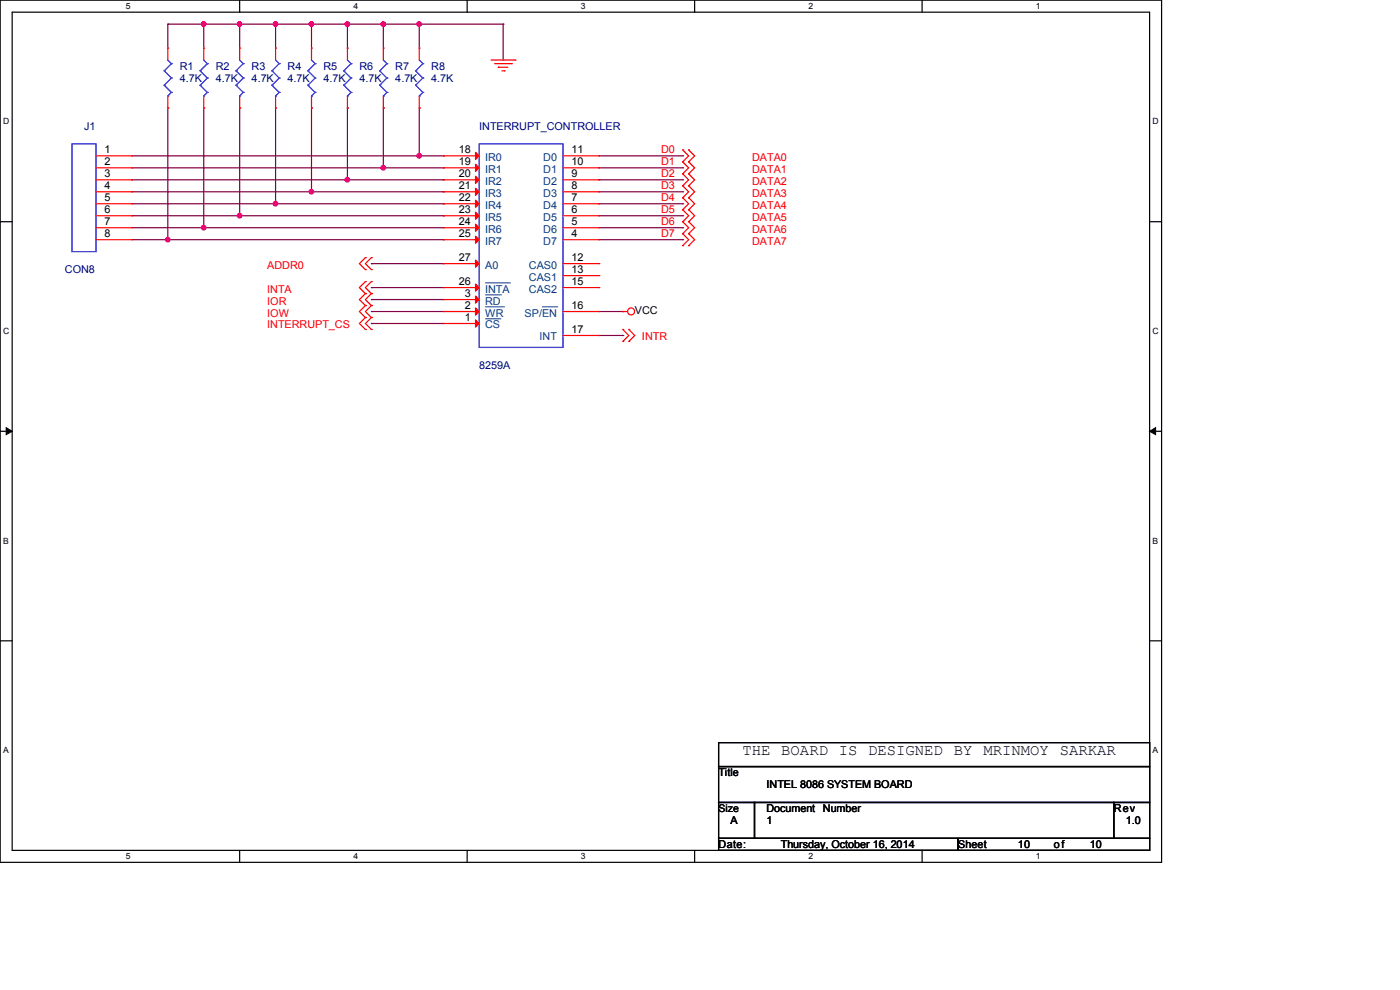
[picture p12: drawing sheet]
<svg xmlns="http://www.w3.org/2000/svg" width="297mm" height="210mm" viewBox="0 0 297 210" stroke-linecap="round" stroke-linejoin="round" font-family="sans-serif">
<path d="M0 0h246.4v182.9h-246.4zM2.6 2.6h241.3v177.8h-241.3z" fill="none" stroke="#000" stroke-width=".25"/>
<g fill="#fff">
<path d="M26.7 .3h1v2h-1z"/>
<path d="M26.7 180.6h1v2h-1z"/>
</g>
<path d="M50.8 0v2.6M50.8 180.4v2.5" fill="none" stroke="#000" stroke-width=".25"/>
<g fill="#fff">
<path d="M75 .3h.9v2h-.9z"/>
<path d="M75 180.6h.9v2h-.9z"/>
</g>
<path d="M99.1 0v2.6M99.1 180.4v2.5" fill="none" stroke="#000" stroke-width=".25"/>
<g fill="#fff">
<path d="M123.2 .3h1v2h-1z"/>
<path d="M123.2 180.6h1v2h-1z"/>
</g>
<path d="M147.4 0v2.6M147.4 180.4v2.5" fill="none" stroke="#000" stroke-width=".25"/>
<g fill="#fff">
<path d="M171.5 .3h1v2h-1z"/>
<path d="M171.5 180.6h1v2h-1z"/>
</g>
<path d="M195.6 0v2.6M195.6 180.4v2.5" fill="none" stroke="#000" stroke-width=".25"/>
<g fill="#fff">
<path d="M219.8 .3h.9v2h-.9z"/>
<path d="M219.8 180.6h.9v2h-.9z"/>
<path d="M.7 24.8h1.2v2h-1.2z"/>
<path d="M244.5 24.8h1.3v2h-1.3z"/>
<path d="M.7 69.3h1.2v1.9h-1.2z"/>
<path d="M244.5 69.3h1.3v1.9h-1.3z"/>
</g>
<path d="M0 47h2.6M243.9 47h2.5" fill="none" stroke="#000" stroke-width=".25"/>
<g fill="#fff">
<path d="M.7 113.7h1.2v2h-1.2z"/>
<path d="M244.5 113.7h1.2v2h-1.2z"/>
</g>
<path d="M0 91.5h2.6M243.9 91.5h2.5" fill="none" stroke="#000" stroke-width=".25"/>
<path d="M1.3 90.7l1.3 .8-1.3 .7zM243.9 91.5l1.3-.8v1.5z" fill="#000" stroke="#000" stroke-width=".21"/>
<g fill="#fff">
<path d="M.7 158.2h1.2v1.9h-1.2z"/>
<path d="M244.5 158.2h1.2v1.9h-1.2z"/>
</g>
<path d="M0 135.9h2.6M243.9 135.9h2.5M152.4 157.5h91.5v5.1h-91.5zM152.4 162.6h91.5v7.6h-91.5zM152.4 170.2h7.7v7.6h-7.7zM152.4 177.8h50.8v2.6h-50.8zM160.1 170.2h76.2v7.6h-76.2zM203.2 177.8h40.7v2.6h-40.7zM236.3 170.2h7.6v7.6h-7.6z" fill="none" stroke="#000" stroke-width=".25"/>
<g fill="none" stroke="#800040" stroke-width=".25">
<path d="M35.6 5.1h.1M35.6 5.1v5.1M35.6 5.1h71.1M43.2 5.1h.1M43.2 5.1v5.1M50.8 5.1h.1M50.8 5.1v5.1M58.5 5.1h.1M58.5 5.1v5.1M66.1 5.1h.1M66.1 5.1v5.1M73.7 5.1h.1"/>
<path d="M73.7 5.1v5.1M81.3 5.1h.1M81.3 5.1v5.1M88.9 5.1h.1M88.9 5.1v5.1M106.7 12.7h.1M106.7 5.1h.1M106.7 5.1v7.6M28 33.1h66M28 35.6h66M28 38.1h66M35.6 22.9h.1"/>
<path d="M35.6 22.9v27.9M43.2 22.9h.1M43.2 22.9v25.4M50.8 22.9h.1M50.8 22.9v22.9M58.5 22.9h.1M58.5 22.9v20.3M66.1 22.9h.1M66.1 22.9v17.8M73.7 38.1h.1M73.7 22.9h.1M73.7 22.9v15.2"/>
<path d="M81.3 35.6h.1M81.3 22.9h.1M81.3 22.9v12.7M88.9 33.1h.1M88.9 22.9h.1M88.9 22.9v10.2M94 38.1h.1M94 35.6h.1M94 33.1h.1M127 33.1h17.8M127 35.6h17.8M127 38.1h17.8"/>
<path d="M144.8 33.1h.1M144.8 35.6h.1M144.8 38.1h.1M28 43.2h66M28 45.8h66M28 48.3h66M28 50.8h66M28 40.7h66M35.6 50.8h.1M43.2 48.3h.1M50.8 45.8h.1M58.5 43.2h.1"/>
<path d="M66.1 40.7h.1M78.8 55.9h.1M78.8 55.9h15.2M94 50.8h.1M94 45.8h.1M94 43.2h.1M94 40.7h.1M127 43.2h17.8M127 45.8h17.8M127 48.3h17.8M127 50.8h17.8M127 40.7h17.8"/>
<path d="M144.8 43.2h.1M144.8 45.8h.1M144.8 48.3h.1M144.8 50.8h.1M144.8 40.7h.1M78.8 68.6h.1M78.8 66.1h.1M78.8 63.5h.1M78.8 61h.1M78.8 68.6h15.2M78.8 66.1h15.2M78.8 63.5h15.2"/>
<path d="M78.8 61h15.2M127 66.1h5.1M127 71.2h5.1M132.1 71.2h.1M132.1 66.1h.1"/>
</g>
<g fill="#f0f" stroke="#f0f" stroke-width=".25">
<circle cx="88.9" cy="33" r=".49"/>
<circle cx="81.3" cy="35.6" r=".49"/>
<circle cx="73.7" cy="38.1" r=".49"/>
<circle cx="66.1" cy="40.7" r=".49"/>
<circle cx="35.6" cy="50.8" r=".49"/>
<circle cx="43.2" cy="48.3" r=".49"/>
<circle cx="50.8" cy="45.7" r=".49"/>
<circle cx="58.4" cy="43.2" r=".49"/>
<circle cx="43.2" cy="5.1" r=".49"/>
<circle cx="88.9" cy="5.1" r=".49"/>
<circle cx="81.3" cy="5.1" r=".49"/>
<circle cx="73.7" cy="5.1" r=".49"/>
<circle cx="58.4" cy="5.1" r=".49"/>
<circle cx="66.1" cy="5.1" r=".49"/>
<circle cx="50.8" cy="5.1" r=".49"/>
</g>
<g fill="none" stroke="#f00" stroke-width=".25">
<path d="M35.6 10.2h.1M35.6 10.2v2.5M43.2 10.2h.1M43.2 10.2v2.5M50.8 10.2h.1M50.8 10.2v2.5M58.5 10.2h.1M58.5 10.2v2.5M66.1 10.2h.1M66.1 10.2v2.5M73.7 10.2h.1M73.7 10.2v2.5"/>
<path d="M81.3 10.2h.1M81.3 10.2v2.5M88.9 10.2h.1M88.9 10.2v2.5M104.2 12.7h5.1M104.9 13.5h3.6M105.7 14.3h.1M105.7 14.3h2M106.5 15h.5M107 15h.1M108.5 13.5h.1M109.3 12.7h.1"/>
<path d="M20.4 33.1h7.6M20.4 35.6h7.6M20.4 38.1h7.6M28 33.1h.1M28 35.6h.1M28 38.1h.1M35.6 22.9h.1M35.6 20.4v2.5M43.2 22.9h.1M43.2 20.4v2.5M50.8 22.9h.1M50.8 20.4v2.5"/>
<path d="M58.5 22.9h.1M58.5 20.4v2.5M66.1 22.9h.1M66.1 20.4v2.5M73.7 22.9h.1M73.7 20.4v2.5M81.3 22.9h.1M81.3 20.4v2.5M88.9 22.9h.1M88.9 20.4v2.5M94 33.1h.1M94 35.6h.1"/>
<path d="M94 38.1h.1M94 33.1h7.6M94 35.6h7.6M94 38.1h7.6M119.4 33.1h7.6M119.4 35.6h7.6M119.4 38.1h7.6M127 33.1h.1M127 35.6h.1M127 38.1h.1M144.8 31.8h.1M144.8 34.3h.1"/>
<path d="M144.8 36.9h.1M144.8 39.4h.1M144.8 31.8l1.3 1.3-1.3 1.2M144.8 34.3l1.3 1.3-1.3 1.3M144.8 36.9l1.3 1.2-1.3 1.3M144.8 39.4l1.3 1.3-1.3 1.3M146.1 31.8h.1M146.1 34.3h.1M146.1 36.9h.1M146.1 39.4h.1M146.1 31.8l1.3 1.3-1.3 1.2M146.1 34.3l1.3 1.3-1.3 1.3"/>
<path d="M146.1 36.9l1.3 1.2-1.3 1.3M146.1 39.4l1.3 1.3-1.3 1.3M20.4 40.7h7.6M20.4 43.2h7.6M20.4 45.8h7.6M20.4 48.3h7.6M20.4 50.8h7.6M28 40.7h.1M28 43.2h.1M28 45.8h.1M28 48.3h.1M28 50.8h.1"/>
<path d="M77.5 54.7h.1M77.5 57.2h.1M77.5 59.7h.1M77.5 54.7l-1.3 1.2 1.3 1.3M77.5 59.7l-1.3 1.3 1.3 1.3M78.8 54.7h.1M78.8 57.2h.1M78.8 59.7h.1M78.8 54.7l-1.3 1.2 1.3 1.3M78.8 59.7l-1.3 1.3 1.3 1.3M94 40.7h.1M94 43.2h.1"/>
<path d="M94 45.8h.1M94 48.3h.1M94 50.8h.1M94 55.9h.1M94 40.7h7.6M94 43.2h7.6M94 45.8h7.6M94 48.3h7.6M94 50.8h7.6M94 55.9h7.6M119.4 40.7h7.6M119.4 43.2h7.6"/>
<path d="M119.4 45.8h7.6M119.4 48.3h7.6M119.4 50.8h7.6M119.4 55.9h7.6M119.4 58.5h7.6M127 40.7h.1M127 43.2h.1M127 45.8h.1M127 48.3h.1M127 50.8h.1M127 55.9h.1M127 58.5h.1"/>
<path d="M144.8 42h.1M144.8 44.5h.1M144.8 47h.1M144.8 49.6h.1M144.8 52.1h.1M144.8 42l1.3 1.2-1.3 1.3M144.8 44.5l1.3 1.3-1.3 1.2M144.8 47l1.3 1.3-1.3 1.3M144.8 49.6l1.3 1.2-1.3 1.3M146.1 42h.1M146.1 44.5h.1M146.1 47h.1"/>
<path d="M146.1 49.6h.1M146.1 52.1h.1M146.1 42l1.3 1.2-1.3 1.3M146.1 44.5l1.3 1.3-1.3 1.2M146.1 47l1.3 1.3-1.3 1.3M146.1 49.6l1.3 1.2-1.3 1.3M77.5 67.4h.1M77.5 69.9h.1M77.5 64.8h.1M77.5 62.3h.1M77.5 67.4l-1.3 1.2 1.3 1.3M77.5 64.8l-1.3 1.3 1.3 1.3"/>
<path d="M77.5 62.3l-1.3 1.2 1.3 1.3M78.8 67.4h.1M78.8 69.9h.1M78.8 64.8h.1M78.8 62.3h.1M78.8 67.4l-1.3 1.2 1.3 1.3M78.8 64.8l-1.3 1.3 1.3 1.3M78.8 62.3l-1.3 1.2 1.3 1.3M94 68.6h.1M94 63.5h.1M94 66.1h.1M94 61h.1"/>
<path d="M94 66.1h7.6M94 68.6h7.6M94 63.5h7.6M94 61h7.6M119.4 66.1h7.6M119.4 71.2h7.6M119.4 61h7.6M127 66.1h.1M127 71.2h.1M127 61h.1M132.1 66.1h.1M132.1 69.9h.1"/>
<path d="M132.1 72.4h.1M132.1 66.1h1M132.1 69.9l1.3 1.3-1.3 1.2M133.4 69.9h.1M133.4 72.4h.1M133.4 69.9l1.3 1.3-1.3 1.2"/>
<circle cx="133.9" cy="66.1" r=".74"/>
</g>
<g fill="none" stroke="#00f" stroke-width=".25">
<path d="M34.8 15h.1M34.8 18.1h.1M34.8 15l1.6 1.6M34.8 18.1l1.6 1.5M35.6 12.7l.8 .8M36.4 13.5h.1M36.4 16.6h.1M36.4 19.6h.1M36.4 13.5l-1.6 1.5M36.4 16.6l-1.6 1.5M36.4 19.6l-.8 .8M42.5 15h.1"/>
<path d="M42.5 18.1h.1M42.5 15l1.5 1.6M42.5 18.1l1.5 1.5M43.2 12.7l.8 .8M44 13.5h.1M44 16.6h.1M44 19.6h.1M44 13.5l-1.5 1.5M44 16.6l-1.5 1.5M44 19.6l-.8 .8M50.1 15h.1M50.1 18.1h.1"/>
<path d="M50.1 15l1.5 1.6M50.1 18.1l1.5 1.5M50.8 12.7l.8 .8M51.6 13.5h.1M51.6 16.6h.1M51.6 19.6h.1M51.6 13.5l-1.5 1.5M51.6 16.6l-1.5 1.5M51.6 19.6l-.8 .8M57.7 15h.1M57.7 18.1h.1M57.7 15l1.5 1.6"/>
<path d="M57.7 18.1l1.5 1.5M58.5 12.7l.7 .8M59.2 13.5h.1M59.2 16.6h.1M59.2 19.6h.1M59.2 13.5l-1.5 1.5M59.2 16.6l-1.5 1.5M59.2 19.6l-.7 .8M65.3 15h.1M65.3 18.1h.1M65.3 15l1.5 1.6M65.3 18.1l1.5 1.5"/>
<path d="M66.1 12.7l.7 .8M66.8 13.5h.1M66.8 16.6h.1M66.8 19.6h.1M66.8 13.5l-1.5 1.5M66.8 16.6l-1.5 1.5M66.8 19.6l-.7 .8M72.9 15h.1M72.9 18.1h.1M72.9 15l1.6 1.6M72.9 18.1l1.6 1.5M73.7 12.7l.8 .8"/>
<path d="M74.5 13.5h.1M74.5 16.6h.1M74.5 19.6h.1M74.5 13.5l-1.6 1.5M74.5 16.6l-1.6 1.5M74.5 19.6l-.8 .8M80.6 15h.1M80.6 18.1h.1M80.6 15l1.5 1.6M80.6 18.1l1.5 1.5M81.3 12.7l.8 .8M82.1 13.5h.1"/>
<path d="M82.1 16.6h.1M82.1 19.6h.1M82.1 13.5l-1.5 1.5M82.1 16.6l-1.5 1.5M82.1 19.6l-.8 .8M88.2 15h.1M88.2 18.1h.1M88.2 15l1.5 1.6M88.2 18.1l1.5 1.5M88.9 12.7l.8 .8M89.7 13.5h.1M89.7 16.6h.1"/>
<path d="M89.7 19.6h.1M89.7 13.5l-1.5 1.5M89.7 16.6l-1.5 1.5M89.7 19.6l-.8 .8M15.3 30.5h5.1v22.9h-5.1zM35.6 20.4h.1M43.2 20.4h.1M50.8 20.4h.1M58.5 20.4h.1M66.1 20.4h.1M73.7 20.4h.1M81.3 20.4h.1"/>
<path d="M88.9 20.4h.1M101.6 30.5h17.8v43.2h-17.8z"/>
</g>
<g fill="#f00" stroke="#f00" stroke-width=".25">
<path d="M100.9 32.3l.7 .8-.7 .7z"/>
<path d="M100.9 34.8l.7 .8-.7 .8z"/>
<path d="M100.9 37.4l.7 .7-.7 .8z"/>
<path d="M100.9 39.9l.7 .8-.7 .7z"/>
<path d="M100.9 42.5l.7 .7-.7 .8z"/>
<path d="M100.9 45l.7 .8-.7 .7z"/>
<path d="M100.9 47.5l.7 .8-.7 .8z"/>
<path d="M100.9 50.1l.7 .7-.7 .8z"/>
<path d="M100.9 55.2l.7 .7-.7 .8z"/>
<path d="M100.9 67.9l.7 .7-.7 .8z"/>
<path d="M100.9 62.8l.7 .7-.7 .8z"/>
<path d="M100.9 65.3l.7 .8-.7 .7z"/>
<path d="M100.9 60.2l.7 .8-.7 .8z"/>
</g>
<path d="M102.9 67.6h3.2M102.9 62.5h3.3M102.9 65.1h4M102.9 60h5.2M106.1 67.6h.1M106.2 62.5h.1M106.9 65.1h.1M108.1 60h.1M115 65.1h3.2M118.2 65.1h.1" fill="none" stroke="#004080" stroke-width=".21"/>
<text font-size="3.3" x="157.5" y="160.1">THE BOARD IS DESIGNED BY MRINMOY SARKAR</text>
<g font-size="2.3" fill="#000080">
<text x="38.1" y="14.8">R1</text>
<text x="38.1" y="17.4">4.7K</text>
<text x="45.8" y="14.8">R2</text>
<text x="45.8" y="17.4">4.7K</text>
<text x="53.4" y="14.8">R3</text>
<text x="53.4" y="17.4">4.7K</text>
<text x="61" y="14.8">R4</text>
<text x="61" y="17.4">4.7K</text>
<text x="68.6" y="14.8">R5</text>
<text x="68.6" y="17.4">4.7K</text>
<text x="76.2" y="14.8">R6</text>
<text x="76.2" y="17.4">4.7K</text>
<text x="83.9" y="14.8">R7</text>
<text x="83.9" y="17.4">4.7K</text>
<text x="91.5" y="14.8">R8</text>
<text x="91.5" y="17.4">4.7K</text>
<text x="17.8" y="27.5">J1</text>
<text x="101.6" y="27.5">INTERRUPT_CONTROLLER</text>
<text x="13.8" y="58">CON8</text>
<text x="101.6" y="78.3">8259A</text>
</g>
<g font-size="2.3">
<text x="22.1" y="32.5">1</text>
<text x="22.1" y="35.1">2</text>
<text x="97.3" y="32.5">18</text>
<text x="97.3" y="35.1">19</text>
<text x="121.2" y="32.5">11</text>
<text x="121.2" y="35.1">10</text>
<text x="22.1" y="37.6">3</text>
<text x="22.1" y="40.1">4</text>
<text x="97.3" y="37.6">20</text>
<text x="97.3" y="40.1">21</text>
<text x="121.2" y="37.6">9</text>
<text x="121.2" y="40.1">8</text>
<text x="22.1" y="42.7">5</text>
<text x="22.1" y="45.2">6</text>
<text x="22.1" y="47.8">7</text>
<text x="97.3" y="42.7">22</text>
<text x="97.3" y="45.2">23</text>
<text x="97.3" y="47.8">24</text>
<text x="121.2" y="42.7">7</text>
<text x="121.2" y="45.2">6</text>
<text x="121.2" y="47.8">5</text>
<text x="22.1" y="50.3">8</text>
<text x="97.3" y="50.3">25</text>
<text x="121.2" y="50.3">4</text>
<text x="97.3" y="55.4">27</text>
<text x="121.2" y="55.4">12</text>
<text x="121.2" y="57.9">13</text>
<text x="97.3" y="60.5">26</text>
<text x="98.6" y="63">3</text>
<text x="98.6" y="65.5">2</text>
<text x="121.2" y="65.5">16</text>
<text x="121.2" y="60.5">15</text>
<text x="98.6" y="68.1">1</text>
<text x="121.2" y="70.6">17</text>
<text x="134.7" y="66.6">VCC</text>
<text x="152.4" y="164.7">Title</text>
<text x="162.6" y="167.2">INTEL 8086 SYSTEM BOARD</text>
<text x="162.6" y="172.3">Document</text>
<text x="174.6" y="172.3">Number</text>
<text x="236.3" y="172.3">Rev</text>
<text x="152.4" y="179.9">Date:</text>
<text x="155" y="174.8">A</text>
<text x="162.6" y="174.8">1</text>
<text x="165.7" y="179.9">Thursday, October 16, 2014</text>
<text x="203.2" y="179.9">Sheet</text>
<text x="216" y="179.9">10</text>
<text x="223.6" y="179.9">of</text>
<text x="231.2" y="179.9">10</text>
<text x="238.8" y="174.8">1.0</text>
</g>
<g font-size="2.3" fill="#004080">
<text x="102.9" y="34.1">IR0</text>
<text x="115.2" y="34.1">D0</text>
<text x="102.9" y="36.7">IR1</text>
<text x="102.9" y="39.2">IR2</text>
<text x="102.9" y="41.7">IR3</text>
<text x="115.2" y="36.7">D1</text>
<text x="115.2" y="39.2">D2</text>
<text x="115.2" y="41.7">D3</text>
<text x="102.9" y="44.3">IR4</text>
<text x="102.9" y="46.8">IR5</text>
<text x="115.2" y="44.3">D4</text>
<text x="115.2" y="46.8">D5</text>
<text x="102.9" y="49.4">IR6</text>
<text x="102.9" y="51.9">IR7</text>
<text x="115.2" y="49.4">D6</text>
<text x="115.2" y="51.9">D7</text>
<text x="102.9" y="57">A0</text>
<text x="112.2" y="57">CAS0</text>
<text x="112.2" y="59.5">CAS1</text>
<text x="102.9" y="64.6">RD</text>
<text x="102.9" y="62.1">INTA</text>
<text x="112.2" y="62.1">CAS2</text>
<text x="102.9" y="69.7">CS</text>
<text x="102.9" y="67.1">WR</text>
<text x="111.3" y="67.1">SP/EN</text>
<text x="114.5" y="72.2">INT</text>
</g>
<g font-size="2.3" fill="#f00">
<text x="140.3" y="32.6">D0</text>
<text x="140.3" y="35.1">D1</text>
<text x="159.6" y="34.1">DATA0</text>
<text x="140.3" y="37.6">D2</text>
<text x="140.3" y="40.2">D3</text>
<text x="159.6" y="36.7">DATA1</text>
<text x="159.6" y="39.2">DATA2</text>
<text x="159.6" y="41.7">DATA3</text>
<text x="140.3" y="42.7">D4</text>
<text x="140.3" y="45.3">D5</text>
<text x="140.3" y="47.8">D6</text>
<text x="159.6" y="44.3">DATA4</text>
<text x="159.6" y="46.8">DATA5</text>
<text x="140.3" y="50.3">D7</text>
<text x="159.6" y="49.4">DATA6</text>
<text x="159.6" y="51.9">DATA7</text>
<text x="56.7" y="57">ADDR0</text>
<text x="56.7" y="64.6">IOR</text>
<text x="56.7" y="62.1">INTA</text>
<text x="56.7" y="69.7">INTERRUPT_CS</text>
<text x="56.7" y="67.1">IOW</text>
<text x="136.2" y="72.2">INTR</text>
</g>
<text font-size="2.2" x="152.4" y="172.3">Size</text>
<g font-size="1.8">
<text x="26.7" y="1.9">5</text>
<text x="75" y="1.9">4</text>
<text x="123.2" y="1.9">3</text>
<text x="171.5" y="1.9">2</text>
<text x="219.8" y="1.9">1</text>
<text x=".7" y="26.4">D</text>
<text x="244.5" y="26.4">D</text>
<text x=".7" y="70.9">C</text>
<text x="244.5" y="70.9">C</text>
<text x=".7" y="115.3">B</text>
<text x="244.5" y="115.3">B</text>
<text x=".7" y="159.8">A</text>
<text x="244.5" y="159.8">A</text>
<text x="26.7" y="182.2">5</text>
<text x="75" y="182.2">4</text>
<text x="123.2" y="182.2">3</text>
<text x="171.5" y="182.2">2</text>
<text x="219.8" y="182.2">1</text>
</g>
</svg>
